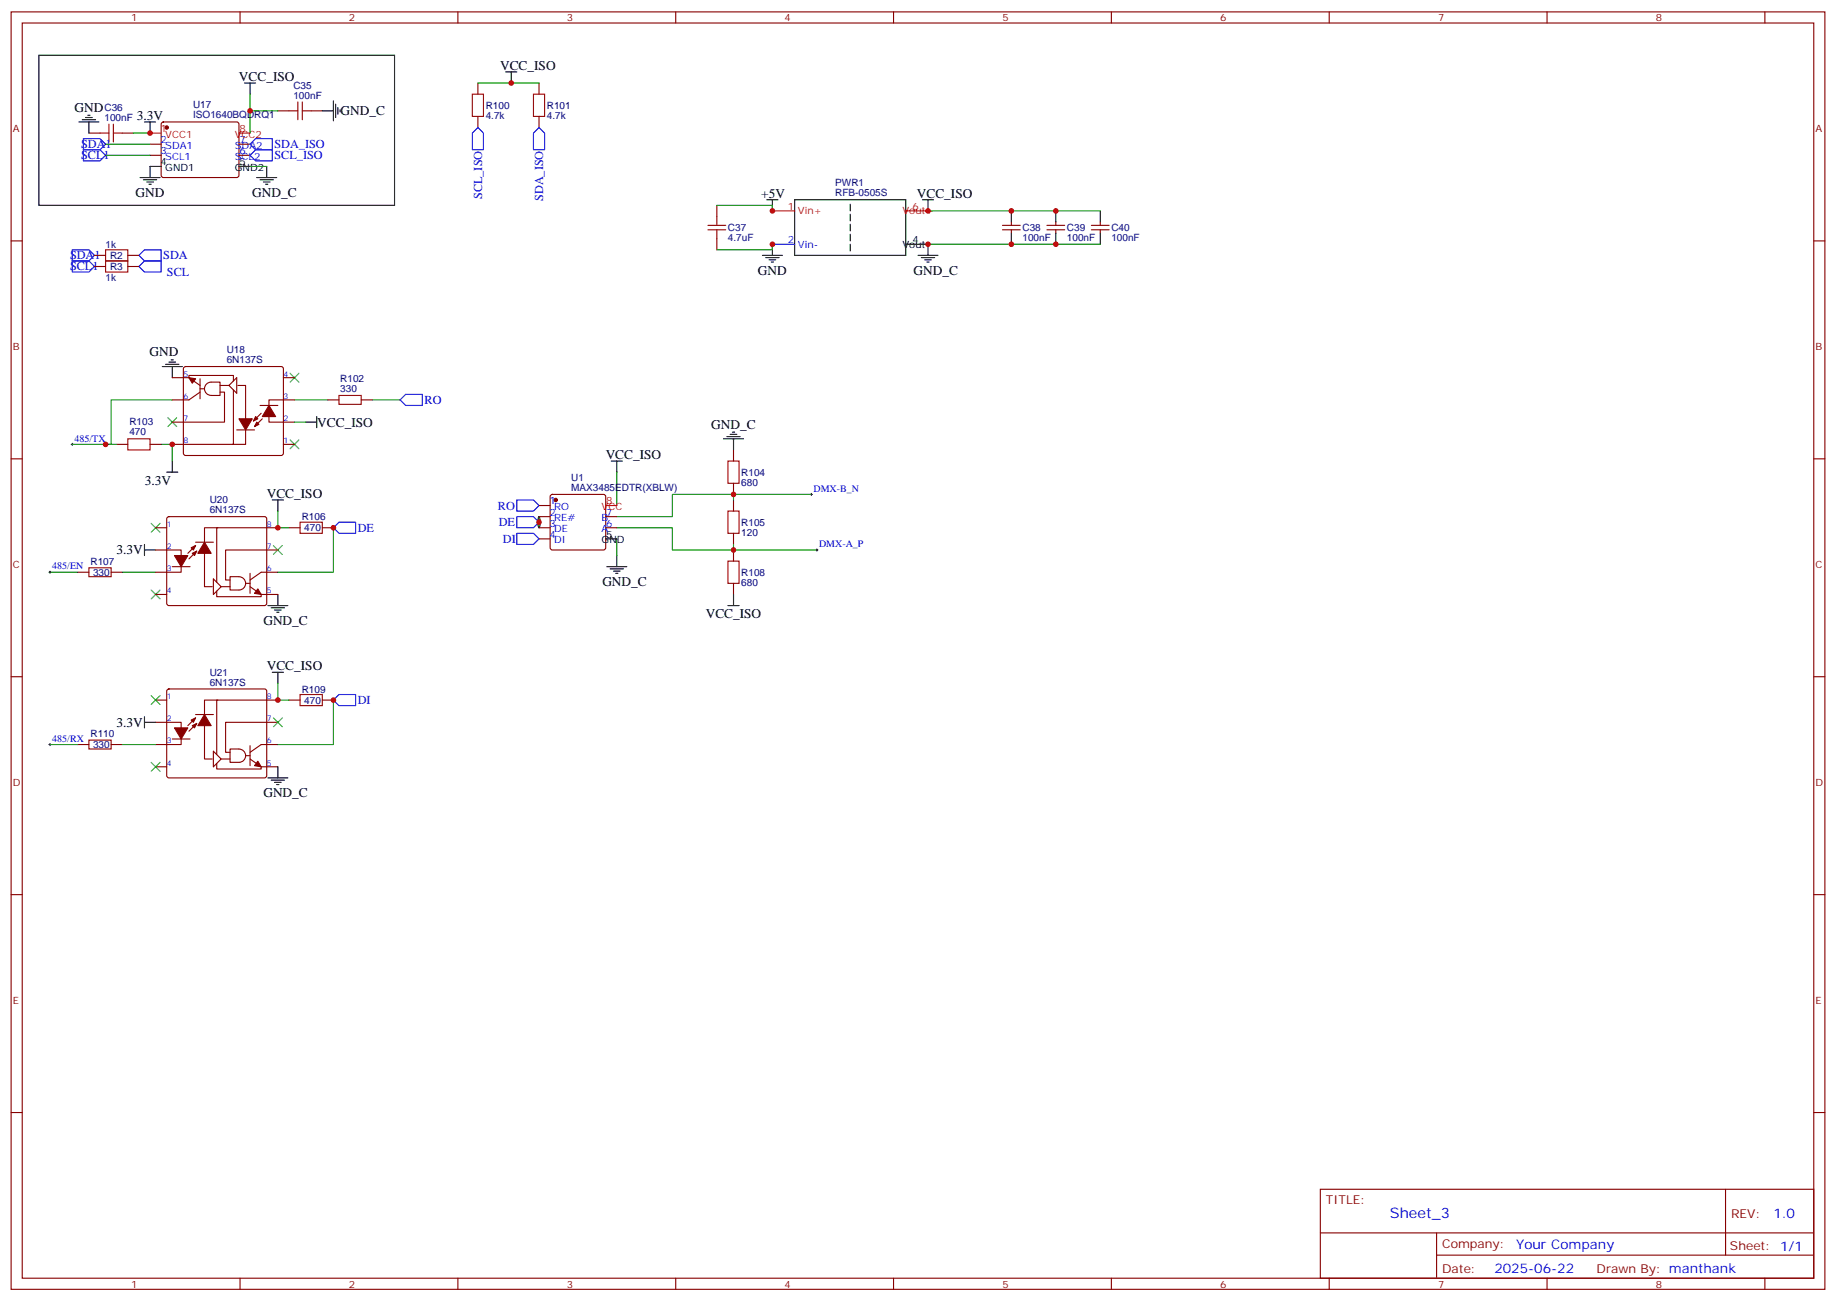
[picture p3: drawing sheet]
<svg xmlns="http://www.w3.org/2000/svg" width="583mm" height="413mm" viewBox="0 0 583 413" stroke-linecap="round" stroke-linejoin="round" font-family="sans-serif">
<g fill="none" stroke="#870000" stroke-width=".35">
<path d="M3.5 3.8h575.8v405.3h-575.8zM7.1 7.3h568.6v398.3h-568.6zM76.2 3.8v3.5M145.3 3.8v3.5M214.5 3.8v3.5M283.6 3.8v3.5M352.8 3.8v3.5M421.9 3.8v3.5M491.1 3.8v3.5M560.2 3.8v3.5M51.4 38.9l.5-.2h23.2l.5 .2 .2 .5v16.5l-.7 .4h-23.5l-.4-.7v-16.2zM88.2 35.2h3.5"/>
<path d="M98.8 35.2h3.5M151.7 26.4v3.5M151.7 36.9v3.6M171.1 26.4v3.5M171.1 36.9v3.6M28.2 42.2h3.5M38.8 42.2h3.5M47.6 45.8h3.6M47.6 49.3h3.6M75.8 45.8h3.6M75.8 49.3h3.6M3.5 76.4h3.6"/>
<path d="M227.5 65.2v3.5M227.5 75.7v3.6M318.2 72.9h5.6M318.2 71.5h5.6M321 70.4v1.1M321 72.9v1.1M332.3 72.9h5.7M332.3 71.5h5.7M335.1 70.4v1.1M335.1 72.9v1.1M346.4 72.9h5.7M346.4 71.5h5.7"/>
<path d="M349.2 70.4v1.1M349.2 72.9v1.1M575.7 76.4h3.6M30 81h3.5M30 84.6h3.5M40.6 81h3.5M40.6 84.6h3.5M54.7 119.8h5.3M58.4 116.5l.5-.2h30.4l.5 .2 .2 .5v26.8l-.3 .5-.4 .2h-30.4l-.5-.2-.2-.5v-26.8zM60 119.8v-.7h14.1v1.8M60 119.8l3.5 2.5M90 119.8h3.5"/>
<path d="M63.5 124.4l-3.5 2.5h-5.3M63.5 123.4h1.4M63.5 120.2v6.3M67 121.2a2.11 2.11 0 0 0-2.1 2.2 2.11 2.11 0 0 0 2.1 2.1h2.8v-4.3h-2.8M69.8 124.4h1.5v9.5h-16.6M69.8 122.3h2.9M72.7 122.3l2.4-2.5v5zM74.1 123.7v17.3h-19.4M75.1 136.4h5.7M75.5 122.3h2.5v18.7h-4.3M82.5 128.7h5.7M82.9 131.1l-2.5 2.5"/>
<path d="M83.3 132.9l-2.5 2.5M93.5 126.9h-8.1v7h8.1M104.1 126.9h3.5M114.7 126.9h3.5M3.5 145.6h3.6M37 141h3.6M47.6 141h3.6M90 141h3.5M174.9 157.1l.4-.2h16.3l.5 .2 .2 .5v16.2l-.3 .5-.4 .2h-16.3l-.5-.2-.2-.5v-16.2zM232.8 142.8v3.5M232.8 153.4v3.5M232.8 158.6v3.6"/>
<path d="M575.7 145.6h3.6M49.4 174.5h8.1v7.1h-8.1M49.4 167.5h3.5M53.2 164.1l.4-.2h30.4l.5 .2 .2 .5v26.9l-.3 .5-.4 .2h-30.4l-.5-.3-.2-.4v-26.9zM54.7 179.8h5.6M62.1 172h5.6M62.1 173.1l-2.5 2.5M62.4 174.9l-2.4 2.4M69.1 167.5h-4.2v18.7h2.5M88.2 167.5h-19.4v17.2M88.2 174.5h-16.6v9.5h1.4M91.7 167.5h3.5"/>
<path d="M102.3 167.5h3.5M171.1 167.5h3.5M171.1 160.4h3.5M171.1 163.9h3.5M171.1 171h3.5M192.3 167.5h3.5M192.3 163.9h3.5M232.8 169.2v3.6M232.8 174.5v3.5M24.7 181.6h3.5M35.3 181.6h3.5M49.4 188.6h3.5"/>
<path d="M67.7 183.7l2.5 2.5-2.5 2.4zM68.8 187.6v1.7h14.1v-.7M70.2 186.2h2.8M73 183h2.9a2.11 2.11 0 0 1 2.1 2.1 2.11 2.11 0 0 1-2.1 2.1h-2.9zM78 185.1h1.4M79.4 181.9v6.4M79.4 186.2l3.5 2.4M82.9 188.6h5.3M88.2 181.6h-5.3l-3.5 2.4M232.8 185.1v3.5M3.5 214.7h3.6M53.2 218.8l.4-.2h30.4l.5 .2 .2 .5v26.8l-.3 .5-.4 .2h-30.4l-.5-.2-.2-.5v-26.8z"/>
<path d="M575.7 214.7h3.6M24.7 236.3h3.5M35.3 236.3h3.5M49.4 229.2h8.1v7.1h-8.1M49.4 222.1h3.5M54.7 234.5h5.6M62.1 226.7h5.6M62.1 227.8l-2.5 2.5M62.4 229.6l-2.4 2.4M67.7 238.4l2.5 2.4-2.5 2.5zM69.1 222.1h-4.2v18.7h2.5M73 237.7h2.9a2.11 2.11 0 0 1 2.1 2.1 2.11 2.11 0 0 1-2.1 2.1h-2.9z"/>
<path d="M78 239.8h1.4M79.4 236.6v6.4M88.2 222.1h-19.4v17.3M88.2 229.2h-16.6v9.5h1.4M88.2 236.3h-5.3l-3.5 2.4M91.7 222.1h3.5M102.3 222.1h3.5M49.4 243.3h3.5M68.8 242.3v1.7h14.1v-.7M70.2 240.8h2.8M79.4 240.8l3.5 2.5M82.9 243.3h5.3"/>
<path d="M3.5 283.9h3.6M575.7 283.9h3.6M3.5 353h3.6M575.7 353h3.6M419.1 377.4h156.6v28.2h-156.6zM547.7 377.4v20.9M419.1 391.2h156.5M456 398.3h119.6M456 391.2v14.1M76.2 405.6v3.5M145.3 405.6v3.5M214.5 405.6v3.5"/>
<path d="M283.6 405.6v3.5M352.8 405.6v3.5M421.9 405.6v3.5M491.1 405.6v3.5M560.2 405.6v3.5"/>
</g>
<g fill="#870000" stroke="#870000" stroke-width=".35">
<path d="M64.9 226.7l2.1 3.6h-4.2z"/>
<path d="M55.4 231h4.2l-2.1 3.5z"/>
<path d="M61 230.3l1.4-.7-.7 1.4z"/>
<path d="M60.7 228.5l1.4-.7-.7 1.4z"/>
<path d="M81.8 241.5l1.1 1.8-2.1-.3z"/>
<path d="M64.9 172l2.1 3.6h-4.2z"/>
<path d="M55.4 176.3h4.2l-2.1 3.5z"/>
<path d="M61 175.6l1.4-.7-.7 1.4z"/>
<path d="M60.7 173.8l1.4-.7-.7 1.4z"/>
<path d="M81.8 186.9l1.1 1.7-2.1-.3z"/>
<path d="M75.8 132.9h4.3l-2.1 3.5z"/>
<path d="M85.4 128.7l2.1 3.5h-4.2z"/>
<path d="M81.1 132.2l.7 .7-1.4 .7z"/>
<path d="M81.5 133.9l.7 .8-1.4 .7z"/>
<path d="M60 119.8l2.1 .4-1.1 1.4z"/>
<circle cx="52.9" cy="40.5" r=".53"/>
<circle cx="176.4" cy="158.6" r=".53"/>
</g>
<path d="M47.6 42.2h3.6M75.8 42.2h3.6M245.2 66.9h7M287.5 66.9h7.1M192.3 160.4h3.5" fill="none" stroke="#f00" stroke-width=".35"/>
<g fill="none" stroke="#000" stroke-width=".35">
<path d="M12.3 17.5h112.9v47.7h-112.9zM25 38.7h6.4M26.1 38h4.2M27.2 37.3h2.1M27.9 36.6h.7M28.2 38.7v3.5M45.9 38.7h3.5M47.6 38.7v3.5M77.6 26.4h3.5M79.4 26.4v3.5M102.3 35.2h3.5M105.8 32v6.3"/>
<path d="M106.5 33.1v4.2M107.2 34.1v2.1M107.9 34.8v.7M160.5 22.8h3.5M162.3 22.8v3.6M44.4 56.3h6.4M45.5 57h4.2M46.6 57.7h2.1M47.3 58.5h.7M51.2 52.8h-3.6v3.5M75.8 52.8h3.6M81.5 56.3h6.3"/>
<path d="M82.5 57h4.3M83.6 57.7h2.1M84.3 58.5h.7M84.7 52.8v3.5M243.4 63.4h3.5M245.2 63.4v3.5M245.2 77.5v3.5M252.2 63.4h35.3v17.6h-35.3zM269.9 64.8v2.1M269.9 68v2.1M269.9 71.2v2.1M269.9 74.3v2.1"/>
<path d="M269.9 77.5v2.1M287.5 77.5h7.1v3.5M292.8 63.4h3.5M294.6 63.4v3.5M321 66.9v3.5M321 74v3.5M335.1 66.9v3.5M335.1 74v3.5M349.2 66.9v3.5M349.2 74v3.5M242 81h6.4M243.1 81.7h4.2"/>
<path d="M244.1 82.4h2.1M244.8 83.1h.7M291.4 81h6.3M292.5 81.7h4.2M293.5 82.4h2.1M294.2 83.1h.7M51.5 116.3h6.4M52.6 115.6h4.2M53.6 114.9h2.1M54.3 114.2h.7M54.7 116.3v3.5M97 133.9h3.5"/>
<path d="M100.5 132.2v3.5M229.7 139.2h6.3M230.7 138.5h4.2M231.8 137.8h2.1M232.5 137.1h.7M232.8 139.2v3.6M52.9 149.8h3.5M54.7 146.3v3.5M86.4 158.6h3.6M88.2 158.6v3.6M194 146.3h3.6M195.8 146.3v3.5"/>
<path d="M45.9 172.8v3.5M45.9 174.5h3.5M171 164l.1-.1a4.6 4.6 0 0 1 0 3.6 4.8 4.8 0 0 1-.1-3.5zM192.3 171h3.5M192.6 179.8h6.4M195.8 176.3v3.5M85 192.2h6.4M86.1 192.9h4.2M87.1 193.6h2.2M87.8 194.3h.7M88.2 188.6v3.6M193.7 180.5h4.2"/>
<path d="M194.7 181.2h2.1M195.4 181.9h.7M231.1 192.2h3.5M232.8 188.6v3.6M86.4 213.3h3.6M88.2 213.3v3.6M45.9 229.2h3.5M45.9 227.4v3.6M85 246.8h6.4M86.1 247.5h4.2M87.1 248.2h2.2M87.8 249h.7"/>
<path d="M88.2 243.3v3.5"/>
</g>
<g fill="none" stroke="#a10000" stroke-width=".35">
<path d="M34.6 39.4v5.6M36 39.4v5.6M91.7 35.2h2.8M94.5 32.3v5.7M96 35.2h2.8M96 32.3v5.7M149.9 29.9h3.6v7h-3.6zM169.3 29.9h3.6v7h-3.6zM31.7 42.2h2.9M36 42.2h2.8M33.5 79.3h7.1v3.5h-7.1zM224.7 72.9h5.7"/>
<path d="M224.7 71.5h5.7M227.5 68.7v2.8M227.5 72.9v2.8M33.5 82.8h7.1v3.5h-7.1zM40.6 139.2h7v3.6h-7zM107.6 125.5h7.1v2.8h-7.1zM231.1 146.3h3.5v7.1h-3.5zM95.2 165.7h7.1v3.5h-7.1zM231.1 178h3.5v7.1h-3.5zM231.1 162.2h3.5v7h-3.5zM28.2 180.2h7.1v2.8h-7.1zM28.2 234.8h7.1v2.9h-7.1z"/>
<path d="M95.2 220.4h7.1v3.5h-7.1z"/>
</g>
<g fill="none" stroke="#008700" stroke-width=".35">
<path d="M79.4 29.9v5.3h8.8M79.4 35.2v7M151.7 26.4h19.4M33.5 45.8h14.1M33.5 49.3h14.1M42.3 42.2h5.3M79.4 52.8h5.3M227.5 65.2h17.7v1.7M245.2 77.5v1.8h-17.7M294.6 66.9h54.6M294.6 77.5h54.6M54.7 126.9h-19.4v14.1h-1.8"/>
<path d="M93.5 126.9h10.6M93.5 133.9h3.5M118.2 126.9h8.8M22.9 141h14.1M51.2 141h3.5v5.3M195.8 149.8v10.6M232.8 158.6v-1.7h-19.4v7h-17.6M232.8 156.9h24.7M88.2 162.2v5.3h3.5M105.8 167.5v14.1h-17.6M171.1 163.9v3.6M195.8 167.5h17.6v7h19.4v-1.7"/>
<path d="M195.8 171v5.3M232.8 174.5h26.5M15.9 181.6h8.8M38.8 181.6h10.6M88.2 216.9v5.2h3.5M15.9 236.3h8.8M38.8 236.3h10.6M105.8 222.1v14.2h-17.6"/>
</g>
<g fill="none" stroke="#00f" stroke-width=".35">
<path d="M26.5 44h5.2l1.8 1.8-1.8 1.7h-5.2zM26.5 47.5h5.2l1.8 1.8-1.8 1.7h-5.2zM81.1 44h5.3v3.5h-5.3l-1.7-1.7zM81.1 47.5h5.3v3.5h-5.3l-1.7-1.7zM151.7 40.5l1.8 1.7v5.3h-3.6v-5.3zM171.1 40.5l1.8 1.7v5.3h-3.6v-5.3zM22.9 79.3h5.3l1.8 1.7-1.8 1.8h-5.3zM45.9 79.3h5.3v3.5h-5.3l-1.8-1.8zM245.2 77.5h7M22.9 82.8h5.3l1.8 1.8-1.8 1.7h-5.3zM45.9 82.8h5.3v3.5h-5.3l-1.8-1.7zM127 126.9l1.8-1.8h5.3v3.6h-5.3z"/>
<path d="M164 158.6h5.3l1.8 1.8-1.8 1.8h-5.3zM105.8 167.5l1.8-1.8h5.3v3.5h-5.3zM164 163.9h5.3l1.8 1.8-1.8 1.8h-5.3zM164 169.2h5.3l1.8 1.8-1.8 1.8h-5.3zM105.8 222.1l1.8-1.7h5.3v3.5h-5.3z"/>
</g>
<g fill="none" stroke="#3c3" stroke-width=".35">
<path d="M92.1 118.4l2.8 2.8M94.9 118.4l-2.8 2.8M53.3 132.5l2.8 2.9M56.1 132.5l-2.8 2.9M92.1 139.6l2.8 2.8M94.9 139.6l-2.8 2.8M48 166.1l2.8 2.8M50.8 166.1l-2.8 2.8M86.8 173.1l2.8 2.8M89.6 173.1l-2.8 2.8M48 187.2l2.8 2.8M50.8 187.2l-2.8 2.8"/>
<path d="M48 220.7l2.8 2.9M50.8 220.7l-2.8 2.9M86.8 227.8l2.8 2.8M89.6 227.8l-2.8 2.8M48 241.9l2.8 2.8M50.8 241.9l-2.8 2.8"/>
</g>
<path d="M22.6 141h.7M22.9 140.7v.7M257.2 156.9h.7M257.5 156.5v.7M258.9 174.5h.7M259.3 174.2v.7M15.5 181.6h.7M15.9 181.2v.7M15.5 236.3h.7M15.9 235.9v.7" fill="none" stroke="#000" stroke-width=".32"/>
<g fill="#c00">
<circle cx="47.6" cy="42.2" r=".88"/>
<circle cx="79.4" cy="35.2" r=".88"/>
<circle cx="162.3" cy="26.4" r=".88"/>
<circle cx="88.2" cy="222.1" r=".88"/>
<circle cx="88.2" cy="167.5" r=".88"/>
<circle cx="54.7" cy="141" r=".88"/>
<circle cx="105.8" cy="167.5" r=".88"/>
<circle cx="105.8" cy="222.1" r=".88"/>
<circle cx="33.5" cy="141" r=".88"/>
<circle cx="171.1" cy="165.7" r=".88"/>
<circle cx="232.8" cy="174.5" r=".88"/>
<circle cx="232.8" cy="156.9" r=".88"/>
<circle cx="245.2" cy="66.9" r=".88"/>
<circle cx="245.2" cy="77.5" r=".88"/>
<circle cx="294.6" cy="66.9" r=".88"/>
<circle cx="321" cy="66.9" r=".88"/>
<circle cx="335.1" cy="66.9" r=".88"/>
<circle cx="294.6" cy="77.5" r=".88"/>
<circle cx="321" cy="77.5" r=".88"/>
<circle cx="335.1" cy="77.5" r=".88"/>
</g>
<text font-size="4.6" fill="#00f" x="441.2" y="386.4">Sheet_3</text>
<g font-size="4.2">
<text x="158.7" y="22.1">VCC_ISO</text>
<text x="75.8" y="25.6">VCC_ISO</text>
<text x="23.6" y="35.5">GND</text>
<text x="43.4" y="38">3.3V</text>
<text x="108.1" y="36.6">GND_C</text>
<text x="43" y="62.4">GND</text>
<text x="80.1" y="62.4">GND_C</text>
<text x="241.7" y="62.7">+5V</text>
<text x="291" y="62.7">VCC_ISO</text>
<text x="240.6" y="87.1">GND</text>
<text x="290" y="87.1">GND_C</text>
<text x="47.5" y="113">GND</text>
<text x="100.7" y="135.4">VCC_ISO</text>
<text x="225.8" y="136">GND_C</text>
<text x="192.3" y="145.6">VCC_ISO</text>
<text x="46" y="153.8">3.3V</text>
<text x="84.7" y="157.9">VCC_ISO</text>
<text x="37" y="175.9">3.3V</text>
<text x="191.2" y="185.9">GND_C</text>
<text x="224" y="196.1">VCC_ISO</text>
<text x="83.6" y="198.3">GND_C</text>
<text x="84.7" y="212.6">VCC_ISO</text>
<text x="37" y="230.6">3.3V</text>
<text x="83.6" y="252.9">GND_C</text>
</g>
<g font-size="4.2" fill="#00f">
<text x="562.9" y="386.6">1.0</text>
<text x="481.3" y="396.2">Your Company</text>
<text x="474.4" y="404">2025-06-22</text>
</g>
<g font-size="3.9" fill="#00f">
<text x="25.8" y="47">SDA1</text>
<text x="87.1" y="47">SDA_ISO</text>
<text x="25.8" y="50.5">SCL1</text>
<text x="87.1" y="50.5">SCL_ISO</text>
<text x="153" y="63.2" transform="rotate(-90 153 63.2)">SCL_ISO</text>
<text x="172.4" y="63.8" transform="rotate(-90 172.4 63.8)">SDA_ISO</text>
<text x="22.2" y="82.3">SDA1</text>
<text x="51.8" y="82.3">SDA</text>
<text x="22.2" y="85.8">SCL1</text>
<text x="53" y="87.6">SCL</text>
<text x="134.8" y="128.1">RO</text>
<text x="158.1" y="161.8">RO</text>
<text x="158.3" y="166.9">DE</text>
<text x="113.6" y="168.8">DE</text>
<text x="159.6" y="172.2">DI</text>
<text x="113.6" y="223.5">DI</text>
</g>
<g font-size="3.9" fill="#800">
<text x="420.9" y="382">TITLE:</text>
<text x="549.5" y="386.6">REV:</text>
<text x="457.8" y="396.2">Company:</text>
<text x="549.1" y="396.8">Sheet: 1/1</text>
<text x="457.8" y="403.8">Date:</text>
<text x="506.8" y="403.9">Drawn By: manthank</text>
</g>
<g font-size="3.2" fill="#800">
<text x="41.6" y="6.8">1</text>
<text x="110.8" y="6.8">2</text>
<text x="179.9" y="6.8">3</text>
<text x="249.1" y="6.8">4</text>
<text x="318.2" y="6.8">5</text>
<text x="387.3" y="6.8">6</text>
<text x="456.5" y="6.8">7</text>
<text x="525.6" y="6.8">8</text>
<text x="4.1" y="41.9">A</text>
<text x="576.3" y="41.9">A</text>
<text x="4.1" y="111">B</text>
<text x="576.3" y="111">B</text>
<text x="4.1" y="180.2">C</text>
<text x="576.3" y="180.2">C</text>
<text x="4.1" y="249.3">D</text>
<text x="576.3" y="249.3">D</text>
<text x="4.1" y="318.5">E</text>
<text x="576.3" y="318.5">E</text>
<text x="41.6" y="408.6">1</text>
<text x="110.8" y="408.6">2</text>
<text x="179.9" y="408.6">3</text>
<text x="249.1" y="408.6">4</text>
<text x="318.2" y="408.6">5</text>
<text x="387.3" y="408.6">6</text>
<text x="456.5" y="408.6">7</text>
<text x="525.6" y="408.6">8</text>
</g>
<g font-size="3.2" fill="#000080">
<text x="93.1" y="28.1">C35</text>
<text x="33.2" y="35.2">C36</text>
<text x="61.3" y="34.3">U17</text>
<text x="93.1" y="31.3">100nF</text>
<text x="154.2" y="34.6">R100</text>
<text x="173.6" y="34.6">R101</text>
<text x="33.2" y="38.3">100nF</text>
<text x="61.3" y="37.6">ISO1640BQDRQ1</text>
<text x="154.2" y="37.8">4.7k</text>
<text x="173.6" y="37.8">4.7k</text>
<text x="265.1" y="59.1">PWR1</text>
<text x="265.1" y="62.2">RFB-0505S</text>
<text x="231.1" y="76.5">4.7uF</text>
<text x="231.1" y="73.3">C37</text>
<text x="324.6" y="76.5">100nF</text>
<text x="324.6" y="73.4">C38</text>
<text x="338.7" y="76.5">100nF</text>
<text x="338.7" y="73.4">C39</text>
<text x="352.8" y="76.5">100nF</text>
<text x="352.8" y="73.4">C40</text>
<text x="33.5" y="78.6">1k</text>
<text x="34.9" y="82.2">R2</text>
<text x="33.5" y="89.2">1k</text>
<text x="34.9" y="85.8">R3</text>
<text x="72" y="112">U18</text>
<text x="72" y="115.3">6N137S</text>
<text x="108" y="124.4">330</text>
<text x="108" y="121.2">R102</text>
<text x="41.1" y="134.9">R103</text>
<text x="41.1" y="138.2">470</text>
<text x="181.3" y="155.7">MAX3485EDTR(XBLW)</text>
<text x="181.3" y="152.5">U1</text>
<text x="235.3" y="154.1">680</text>
<text x="235.3" y="151">R104</text>
<text x="66.6" y="159.7">U20</text>
<text x="66.6" y="162.9">6N137S</text>
<text x="95.8" y="165.1">R106</text>
<text x="235.3" y="166.9">R105</text>
<text x="96.6" y="168.6">470</text>
<text x="235.3" y="170">120</text>
<text x="28.7" y="179.2">R107</text>
<text x="29.5" y="182.7">330</text>
<text x="235.3" y="185.9">680</text>
<text x="235.3" y="182.7">R108</text>
<text x="66.6" y="214.4">U21</text>
<text x="66.6" y="217.6">6N137S</text>
<text x="95.8" y="219.8">R109</text>
<text x="96.6" y="223.3">470</text>
<text x="28.7" y="233.9">R110</text>
<text x="29.5" y="237.4">330</text>
</g>
<g font-size="3.2" fill="#f00">
<text x="51" y="41.9">1</text>
<text x="76" y="41.9">8</text>
<text x="52.5" y="43.6">VCC1</text>
<text x="74.5" y="43.6">VCC2</text>
<text x="250.1" y="66.6">1</text>
<text x="253.3" y="68">Vin+</text>
<text x="286.5" y="68">Vout+</text>
<text x="289.6" y="66.6">6</text>
<text x="191" y="161.8">VCC</text>
<text x="192.4" y="160.1">8</text>
</g>
<g font-size="3.2" fill="#00f">
<text x="51" y="45.4">2</text>
<text x="52.5" y="47.2">SDA1</text>
<text x="74.5" y="47.2">SDA2</text>
<text x="76" y="45.4">7</text>
<text x="51" y="48.9">3</text>
<text x="52.5" y="50.7">SCL1</text>
<text x="74.5" y="50.7">SCL2</text>
<text x="76" y="48.9">6</text>
<text x="250.1" y="77.2">2</text>
<text x="253.3" y="78.6">Vin-</text>
<text x="23.6" y="140.1">485/TX</text>
<text x="258.2" y="156">DMX-B_N</text>
<text x="174.4" y="160.1">1</text>
<text x="175.9" y="161.8">RO</text>
<text x="174.4" y="163.6">2</text>
<text x="174.4" y="167.1">3</text>
<text x="175.9" y="165.3">RE#</text>
<text x="191" y="165.3">B</text>
<text x="192.4" y="167.1">6</text>
<text x="192.4" y="163.6">7</text>
<text x="174.4" y="170.6">4</text>
<text x="175.9" y="168.9">DE</text>
<text x="175.9" y="172.4">DI</text>
<text x="191" y="168.9">A</text>
<text x="260" y="173.6">DMX-A_P</text>
<text x="16.6" y="180.7">485/EN</text>
<text x="16.6" y="235.4">485/RX</text>
</g>
<g font-size="3.2">
<text x="51" y="52.5">4</text>
<text x="76" y="52.5">5</text>
<text x="52.5" y="54.2">GND1</text>
<text x="74.5" y="54.2">GND2</text>
<text x="289.6" y="77.2">4</text>
<text x="286.5" y="78.6">Vout-</text>
<text x="191" y="172.4">GND</text>
<text x="192.4" y="170.6">5</text>
</g>
<g font-size="2.5" fill="#00f">
<text x="58.2" y="119.5">5</text>
<text x="90" y="119.5">4</text>
<text x="58.2" y="126.5">6</text>
<text x="90" y="126.5">3</text>
<text x="58.2" y="133.6">7</text>
<text x="90" y="133.6">2</text>
<text x="58.2" y="140.7">8</text>
<text x="90" y="140.7">1</text>
<text x="52.9" y="167.1">1</text>
<text x="84.7" y="167.1">8</text>
<text x="52.9" y="174.2">2</text>
<text x="84.7" y="174.2">7</text>
<text x="52.9" y="181.2">3</text>
<text x="84.7" y="181.2">6</text>
<text x="52.9" y="188.3">4</text>
<text x="84.7" y="188.3">5</text>
<text x="52.9" y="221.8">1</text>
<text x="84.7" y="221.8">8</text>
<text x="52.9" y="228.8">2</text>
<text x="84.7" y="228.8">7</text>
<text x="52.9" y="235.9">3</text>
<text x="84.7" y="235.9">6</text>
<text x="52.9" y="243">4</text>
<text x="84.7" y="243">5</text>
</g>
</svg>
